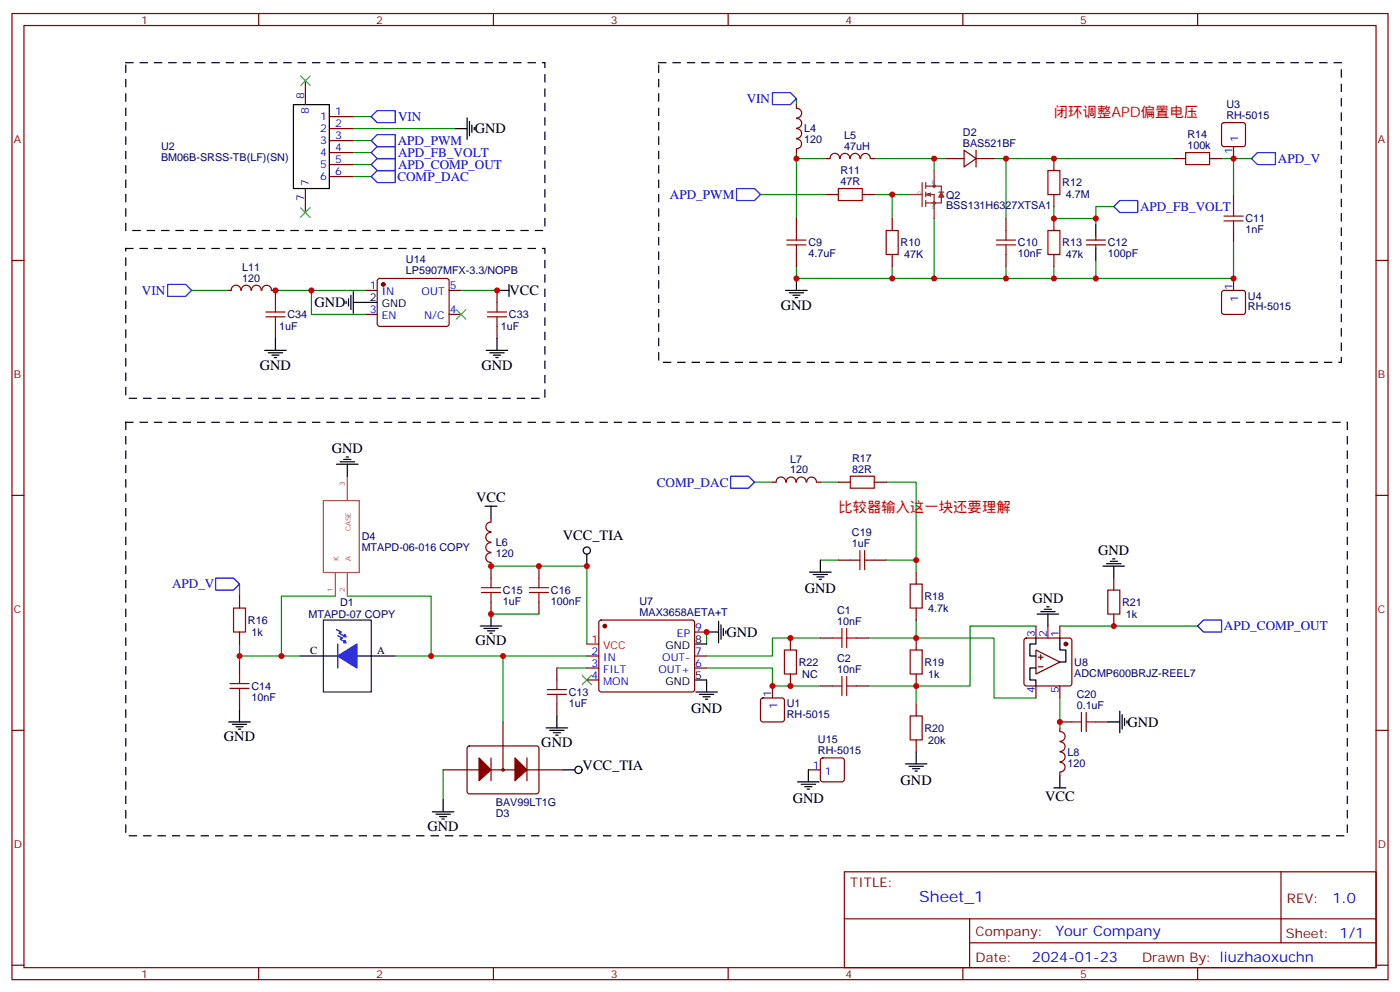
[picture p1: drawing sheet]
<svg xmlns="http://www.w3.org/2000/svg" width="412mm" height="292mm" viewBox="0 0 412 292" stroke-linecap="round" stroke-linejoin="round" font-family="sans-serif">
<g fill="none" stroke="#870000" stroke-width=".35">
<path d="M3.5 4h405.4v284.3h-405.4zM7.1 7.5h398.2v277.3h-398.2zM76.2 4v3.5M145.3 4v3.5M214.5 4v3.5M283.6 4v3.5M352.8 4v3.5M234.6 30.8v1.1a1.41 1.41 0 0 1 1.5 1.4 1.41 1.41 0 0 1-1.5 1.4M234.6 34.9a1.41 1.41 0 0 1 1.5 1.4 1.41 1.41 0 0 1-1.5 1.4M234.6 37.9a1.41 1.41 0 0 1 1.5 1.4 1.41 1.41 0 0 1-1.5 1.4M234.6 43.9v1M234.6 40.9a1.41 1.41 0 0 1 1.5 1.4 1.41 1.41 0 0 1-1.5 1.4"/>
<path d="M243.4 46.7h1.1M243.4 57.3h3.5M244.5 46.6a1.41 1.41 0 0 1 1.4-1.5 1.41 1.41 0 0 1 1.4 1.6M247.5 46.6a1.41 1.41 0 0 1 1.4-1.5 1.41 1.41 0 0 1 1.4 1.5M250.5 46.6a1.41 1.41 0 0 1 1.4-1.5 1.41 1.41 0 0 1 1.4 1.5M253.5 46.6a1.41 1.41 0 0 1 1.4-1.4 1.41 1.41 0 0 1 1.5 1.5M254 57.3h3.5M256.5 46.7h1M278.7 46.7h5.3M284 44.2l3.5 2.5-3.5 2.4zM287.5 46.7h5.3M287.5 44.2v4.9"/>
<path d="M310.4 46.7v3.5M310.4 57.3v3.5M345.7 46.7h3.5M356.3 46.7h3.5M363.4 57.3v3.5M3.5 76.7h3.6M234.6 64.3v3.5M234.6 74.9v3.5M262.8 64.3v3.5M262.8 74.9v3.5M296.3 64.3v3.5M296.3 74.9v3.5"/>
<path d="M310.4 64.3v3.5M310.4 74.9v3.5M320 72.1h5.6M320 70.7h5.6M322.8 69.6v1.1M322.8 72.1v1M363.4 67.8v3.6M405.3 76.7h3.6M67 85.5h1.1M68.1 85.5a1.41 1.41 0 0 1 1.4-1.6 1.41 1.41 0 0 1 1.4 1.6M71.1 85.5a1.41 1.41 0 0 1 1.4-1.6 1.41 1.41 0 0 1 1.4 1.6M74.1 85.5a1.41 1.41 0 0 1 1.4-1.6 1.41 1.41 0 0 1 1.4 1.6"/>
<path d="M77.2 85.5a1.41 1.41 0 0 1 1.4-1.5 1.41 1.41 0 0 1 1.4 1.5M80.1 85.5h1v3.5M81.1 96.1v3.5M107.6 85.5h3.5M107.6 92.5h3.5M111.4 82.2l.4-.2h20.1l.4 .7-.1 12.9-.6 .5-20-.1-.5-.6v-12.7zM132.3 85.5h3.5M132.3 92.5h3.5M146.4 85.5v3.5M146.4 96.1v3.5M3.5 145.8h3.6M144.6 159.7a1.41 1.41 0 0 0-1.5 1.4 1.41 1.41 0 0 0 1.5 1.4"/>
<path d="M144.6 156.7a1.41 1.41 0 0 0-1.5 1.4 1.41 1.41 0 0 0 1.5 1.4M144.6 153.7a1.41 1.41 0 0 0-1.5 1.4 1.41 1.41 0 0 0 1.5 1.4M144.6 152.5v1.1M227.5 141.9h1.1M228.6 141.9a1.41 1.41 0 0 1 1.4-1.5 1.41 1.41 0 0 1 1.5 1.5M231.6 141.9a1.41 1.41 0 0 1 1.4-1.5 1.41 1.41 0 0 1 1.4 1.5M234.6 141.9a1.41 1.41 0 0 1 1.4-1.5 1.41 1.41 0 0 1 1.4 1.5M237.7 141.9a1.41 1.41 0 0 1 1.4-1.5 1.41 1.41 0 0 1 1.4 1.5M240.6 141.9h1.1M246.9 141.9h3.6M257.5 141.9h3.6M405.3 145.8h3.6"/>
<path d="M70.6 175.4v3.6M144.6 162.7a1.41 1.41 0 0 0-1.5 1.4 1.41 1.41 0 0 0 1.5 1.4v4.6M144.6 177.2v3.5M158.7 166.6v3.5M158.7 177.2v3.5M246.9 164.9h3.6M257.5 164.9h3.6M269.9 168.4v3.5M269.9 179v3.5M328.1 170.1v3.6M70.6 186v3.5M70.6 194.8v3.6"/>
<path d="M164 196.6v3.5M172.9 193.1h3.5M172.9 196.6h3.5M176.6 182.7l.5-.2h26.8l.5 .2 .2 .5-.1 20-.6 .5-27.1-.1-.4-.6v-19.8zM204.6 186h3.5M204.6 193.1h3.5M204.6 196.6h3.5M232.8 187.8v3.5M232.8 198.4v3.5M269.9 187.8v3.5M269.9 198.4v3.5M301.9 188l.4-.2h12.7l.5 .2 .2 .5v12.7l-.2 .5-.5 .2h-12.7l-.5-.2-.2-.5v-12.7z"/>
<path d="M305.2 184.3v3.5M308.7 184.3v3.5M312.2 184.3v3.5M328.1 180.7v3.6M3.5 214.9h3.6M70.6 205.4v3.6M137.8 219.7l.5-.2 20 .1 .4 .6v13l-.7 .4h-20l-.4-.7v-12.7zM148.2 212.5v14.1M164 207.2v3.5M172.9 200.1h3.5M224.2 205.6l.5-.2h5.7l.5 .2 .2 .5v5.7l-.3 .5-.4 .2h-5.7l-.5-.3-.2-.4v-5.7zM227.5 201.9v3.5"/>
<path d="M269.9 207.2v3.5M269.9 217.8v3.5M305.2 201.9v3.5M312.2 214.2v1.1a1.41 1.41 0 0 1 1.5 1.4 1.41 1.41 0 0 1-1.5 1.5M312.2 212.5h3.5M312.2 201.9v3.5M312.2 218.3a1.41 1.41 0 0 1 1.5 1.4 1.41 1.41 0 0 1-1.5 1.4M322.8 212.5h3.5M405.3 214.9h3.6M130.5 226.6h10.6M144.6 226.6h7.1M144.6 223.1v6.7"/>
<path d="M155.2 226.6h10.6M155.2 223.1v6.7M238.1 226.6h3.6M241.9 223.3l.5-.2h5.6l.5 .2 .2 .5v5.6l-.2 .5-.5 .2h-5.6l-.5-.2-.2-.5v-5.6zM312.2 227.3v1.1M312.2 221.3a1.41 1.41 0 0 1 1.5 1.4 1.41 1.41 0 0 1-1.5 1.4M312.2 224.4a1.41 1.41 0 0 1 1.5 1.4 1.41 1.41 0 0 1-1.5 1.4M248.7 256.6h156.6v28.2h-156.6zM377.3 256.6v20.9M248.7 270.4h156.5M285.6 277.5h119.6M285.6 270.4v14.1"/>
<path d="M3.5 284.1h3.6M76.2 284.8v3.5M145.3 284.8v3.5M214.5 284.8v3.5M283.6 284.8v3.5M352.8 284.8v3.5M405.3 284.1h3.6"/>
<circle cx="148.2" cy="226.6" r=".35"/>
</g>
<path d="M227.5 27.3h5.3l1.8 1.7-1.8 1.8h-5.3zM217 55.5h5.2l1.8 1.8-1.8 1.7h-5.2zM370.4 44.9h5.3v3.5h-5.3l-1.7-1.7zM328.1 60.8l1.7-1.8h5.3v3.5h-5.3zM49.4 83.7h5.3l1.7 1.8-1.7 1.7h-5.3zM215.2 140.2h5.3l1.7 1.7-1.7 1.8h-5.3zM63.5 170.1h5.3l1.8 1.8-1.8 1.8h-5.3zM352.8 184.3l1.7-1.8h5.3v3.5h-5.3z" fill="none" stroke="#00f" stroke-width=".35"/>
<g fill="#870000" stroke="#870000" stroke-width=".35">
<path d="M141.1 223.1l3.5 3.5-3.5 3.2z"/>
<path d="M151.7 223.1l3.5 3.5-3.5 3.2z"/>
<circle cx="112.9" cy="83.7" r=".53"/>
<circle cx="314" cy="189.5" r=".53"/>
<circle cx="178.2" cy="184.3" r=".53"/>
</g>
<g fill="none" stroke="#000" stroke-width=".35">
<path d="M322.8 66.1v3.5M322.8 73.1v3.6M81.1 99.6v3.5M102 88.7v.7M102.7 87.9v2.2M103.4 86.9v4.2M104.1 89h7M104.1 85.8v6.4M146.4 99.6v3.5M146.4 85.5h3.5M149.9 83.7v3.5M231.4 85.5h6.4"/>
<path d="M232.5 86.2h4.2M233.5 86.9h2.2M234.2 87.6h.7M234.6 82v3.5M78 103.1h6.3M79 103.8h4.3M80.1 104.5h2.1M80.8 105.2h.7M143.2 103.1h6.4M144.3 103.8h4.2M145.3 104.5h2.2M146 105.2h.8"/>
<path d="M142.9 149h3.5M144.6 149v3.5M172.9 163.1v3.5M238.5 168.4h6.3M239.5 169.1h4.3M240.6 169.8h2.1M241.3 170.5h.7M241.7 164.9v3.5M307.6 179.3h2.1M308.3 178.6h.7M324.9 166.6h6.4M326 165.9h4.2"/>
<path d="M327 165.2h2.1M327.7 164.5h.7M328.1 166.6v3.5M141.5 184.3h6.3M142.5 185h4.3M143.6 185.7h2.1M144.3 186.4h.7M144.6 180.7v3.6M204.6 189.5h3.5M208.1 186h3.6M211.7 182.8v6.4M212.4 183.9v4.2"/>
<path d="M213.1 185v2.1M213.8 185.7v.7M305.2 187.8v1.7h-1.8v3.6h1.8M305.2 196.6h-1.8v3.5h1.8v1.8M305.5 180.7h6.4M306.6 180h4.2M308.7 180.7v3.6M312.2 187.8v3.5h1.8v3.5h-1.8M67.4 212.5h6.3M68.4 213.2h4.3M69.5 213.9h2.1M70.2 214.6h.7"/>
<path d="M70.6 209v3.5M160.9 214.2h6.3M161.9 214.9h4.3M163 215.7h2.1M163.7 216.4h.7M164 210.7v3.5M204.6 200.1h3.5v3.6M205 203.7h6.3M206 204.4h4.3M207.1 205.1h2.1M207.8 205.8h.7M326.3 212.5h3.5"/>
<path d="M329.8 209.3v6.4M330.6 210.4v4.2M331.3 211.4v2.1M332 212.1v.7M127.4 238.9h6.3M128.4 239.6h4.2M130.5 235.4v3.5M165.8 226.6h3.5M234.9 230.1h6.4M236 230.8h4.2M237.1 231.5h2.1M237.8 232.2h.7"/>
<path d="M238.1 226.6v3.5M266.7 224.8h6.3M267.8 225.5h4.2M268.8 226.2h2.1M269.5 226.9h.7M269.9 221.3v3.5M310.4 231.9h3.6M312.2 228.4v3.5M129.5 240.3h2.1M130.2 241.1h.7"/>
<circle cx="172.9" cy="162" r="1.06"/>
<circle cx="170.4" cy="226.6" r="1.06"/>
</g>
<g fill="none" stroke="#a10000" stroke-width=".35">
<path d="M246.9 55.5h7.1v3.5h-7.1zM308.7 50.2h3.5v7.1h-3.5zM349.2 44.9h7.1v3.5h-7.1zM231.8 72.1h5.6M231.8 70.7h5.6M234.6 67.8v2.9M234.6 72.1v2.8M261.1 67.8h3.5v7.1h-3.5zM293.5 72.1h5.7M293.5 70.7h5.7M296.3 67.8v2.9M296.3 72.1v2.8"/>
<path d="M308.7 67.8h3.5v7.1h-3.5zM360.5 63.6h5.7M360.5 65h5.7M363.4 60.8v2.8M363.4 65v2.8M78.3 93.2h5.7M78.3 91.8h5.7M81.1 89v2.8M81.1 93.2v2.9M143.6 93.2h5.6M143.6 91.8h5.6M146.4 89v2.8"/>
<path d="M146.4 93.2v2.9M250.5 140.2h7v3.5h-7zM68.8 179h3.5v7h-3.5zM141.8 174.4h5.7M141.8 173h5.7M144.6 170.1v2.9M144.6 174.4v2.8M155.9 174.4h5.7M155.9 173h5.7M158.7 170.1v2.9M158.7 174.4v2.8M250.5 164.9h2.8"/>
<path d="M253.3 162v5.7M254.7 162v5.7M254.7 164.9h2.8M268.1 171.9h3.5v7.1h-3.5zM326.3 173.7h3.5v7h-3.5zM70.6 198.4v2.8M231.1 191.3h3.5v7.1h-3.5zM268.1 191.3h3.5v7.1h-3.5zM67.7 202.6h5.7M67.7 201.2h5.7M70.6 202.6v2.8M161.2 204.4h5.7"/>
<path d="M161.2 203h5.7M164 200.1v2.9M164 204.4v2.8M268.1 210.7h3.5v7.1h-3.5zM315.7 212.5h2.9M318.6 209.7v5.6M320 212.5h2.8M320 209.7v5.6"/>
</g>
<g fill="none" stroke="#008700" stroke-width=".35">
<path d="M234.6 29v1.8M224 57.3h19.4M234.6 46.7h8.8M234.6 44.9v19.4M257.5 46.7h21.2M257.5 57.3h10.6M262.8 57.3v7M275.2 46.7v3.5M292.8 46.7h52.9M296.3 46.7v17.6M359.8 46.7h8.9M363.4 46.7v10.6"/>
<path d="M262.8 78.4v3.6M275.2 64.3v17.7h-40.6v-3.6M296.3 78.4v3.6h-21.1M310.4 60.8v3.5h12.4v1.8M310.4 78.4v3.6h-14.1M322.8 76.7v5.3h-12.4M328.1 60.8h-5.3v3.5M363.4 71.4v10.6h-40.6M81.1 85.5h26.5M91.7 85.5v7h15.9M135.8 85.5h10.6M222.2 141.9h5.3"/>
<path d="M241.7 141.9h5.2M261.1 141.9h8.8v26.5M70.6 171.9v3.5M144.6 166.6h28.3v22.9M241.7 164.9h5.2M261.1 164.9h8.8M70.6 189.5v5.3M144.6 180.7h14.1M164 196.6h8.9M208.1 196.6h19.4v5.3h14.2M208.1 186v3.5M241.7 187.8h-14.2v5.3h-19.4"/>
<path d="M269.9 187.8h22.9v17.6h12.4M269.9 182.5v5.3h-14.1M305.2 184.3h-19.4v17.6h-15.9M312.2 184.3h37M255.8 201.9h14.1v5.3M312.2 205.4v8.8M130.5 226.6v8.8"/>
</g>
<path d="M134.4 91.1l2.8 2.8M137.2 91.1l-2.8 2.8M171.4 198.7l2.9 2.8M174.3 198.7l-2.9 2.8" fill="none" stroke="#3c3" stroke-width=".35"/>
<path d="M305.2 191.3l7 3.5-7 3.6zM305.9 193.4h1.4M305.9 196.3h1.4M306.6 192.7v1.4" fill="none" stroke="#600" stroke-width=".35"/>
<path d="M172.9 189.5h3.5" fill="none" stroke="#f00" stroke-width=".35"/>
<g fill="none" stroke="#8c2424" stroke-width=".35">
<path d="M268.1 57.3h3.5M271.6 53.7v7.1M272.7 57.3h2.5v7M272.7 54.8h4.6v2.5M272.7 53.7v1.8M272.7 56.6v1.4M272.7 59v1.8M272.7 57.3l1.4 .3M273.4 57.3l.7 .3M274.1 56.9l-1.4 .4M274.1 56.9v.7M274.1 56.9l-1.1 .4 1.1 .3"/>
<path d="M275.2 50.2v4.6M276.6 56.6h1.4M277.3 57.6v2.1h-4.6M277.3 56.6l.7 1.4h-1.4zM277.3 57.3l.3 .7M277.3 57.3l-.4 .7M277.3 57.3l.3 .3M277.3 57.3l-.4 .3"/>
<circle cx="275.2" cy="59.7" r=".35"/>
<circle cx="275.2" cy="54.8" r=".35"/>
</g>
<path d="M95.2 182.5h14.2v21.2h-14.2z" fill="#fff" stroke="#000" stroke-width=".29"/>
<path d="M86.4 30.8h10.6v24.7h-10.6zM134.1 37.9h3.5M137.6 34.7v6.3M138.3 35.7v4.3M139 36.8v2.1M139.7 37.5v.7M99.1 136.6h6.4M100.2 135.9h4.2M101.2 135.2h2.2M102 134.5h.7M102.3 136.6v3.6M88.2 193.1h28.2" fill="none" stroke="#000" stroke-width=".35"/>
<g fill="#00f" stroke="#00f" stroke-width=".35">
<path d="M99.5 193.1l5.6-3.6v7.1z"/>
<path d="M101.6 186.7l.4 .7h-.8z"/>
<path d="M101.6 188.5l.4 .7h-.8z"/>
</g>
<path d="M109.4 34.3l1.7-1.7h5.3v3.5h-5.3zM109.4 41.4l1.7-1.8h5.3v3.5h-5.3zM109.4 52l1.7-1.8h5.3v3.5h-5.3zM109.4 48.4l1.7-1.7h5.3v3.5h-5.3zM109.4 44.9l1.7-1.8h5.3v3.6h-5.3zM99.1 185.3l1.4 .7-.7 .4 1.4 .7M99.5 187.1l1.4 .7-.7 .3 1.4 .7M99.5 189.5v7.1" fill="none" stroke="#00f" stroke-width=".35"/>
<g fill="none" stroke="#008700" stroke-width=".35">
<path d="M104.1 34.3h5.3M104.1 37.9h30M104.1 41.4h5.3M104.1 44.9h5.3M104.1 52h5.3M104.1 48.4h5.3M56.4 85.5h10.6M98.8 175.4h-15.9v17.7M102.3 175.4h24.7v17.7M70.6 193.1h17.6M116.4 193.1h31.8M172.9 193.1h-24.7v19.4"/>
<path d="M349.2 184.3h3.6"/>
</g>
<path d="M95.2 147.3h10.6v21.2h-10.6zM102.3 140.2v6.9M98.8 168.5v6.9M102.3 168.5v6.9" fill="none" stroke="#a64a4a" stroke-width=".35"/>
<g fill="none" stroke="#870000" stroke-width=".35">
<path d="M90 23.7v7.1M97 34.3h7.1M97 37.9h7.1M360.1 36.3l.4-.2h5.7l.5 .2 .2 .5v5.6l-.2 .5-.5 .2h-5.7l-.5-.2-.2-.5v-5.6zM90 55.5v7M97 41.4h7.1M97 44.9h7.1M97 48.4h7.1M97 52h7.1M363.4 43.1v3.6M360.1 85.7l.4-.2h5.7l.5 .2 .2 .5v5.6l-.2 .5-.5 .2h-5.7l-.5-.2-.2-.5v-5.6zM363.4 82v3.5"/>
<path d="M241.7 187.8h3.5M252.2 187.8h3.6M241.7 201.9h3.5M252.2 201.9h3.6"/>
</g>
<path d="M88.5 22.3l2.9 2.9M91.4 22.3l-2.9 2.9M88.5 61.1l2.9 2.9M91.4 61.1l-2.9 2.9" fill="none" stroke="#3c3" stroke-width=".35"/>
<path d="M245.2 187.8h2.8M248 185v5.6M248 199.1v5.6M249.4 185v5.6M249.4 199.1v5.6M249.4 187.8h2.8M245.2 201.9h2.8M249.4 201.9h2.8" fill="none" stroke="#a10000" stroke-width=".35"/>
<g fill="#c00">
<circle cx="91.7" cy="85.5" r=".88"/>
<circle cx="146.4" cy="85.5" r=".88"/>
<circle cx="81.1" cy="85.5" r=".88"/>
<circle cx="232.8" cy="201.9" r=".88"/>
<circle cx="232.8" cy="187.8" r=".88"/>
<circle cx="328.1" cy="184.3" r=".88"/>
<circle cx="312.2" cy="212.5" r=".88"/>
<circle cx="269.9" cy="187.8" r=".88"/>
<circle cx="269.9" cy="201.9" r=".88"/>
<circle cx="269.9" cy="164.9" r=".88"/>
<circle cx="208.1" cy="186" r=".88"/>
<circle cx="172.9" cy="166.6" r=".88"/>
<circle cx="158.8" cy="166.6" r=".88"/>
<circle cx="144.6" cy="166.6" r=".88"/>
<circle cx="144.6" cy="180.7" r=".88"/>
<circle cx="322.8" cy="64.3" r=".88"/>
<circle cx="310.4" cy="64.3" r=".88"/>
<circle cx="322.8" cy="82" r=".88"/>
<circle cx="363.4" cy="46.7" r=".88"/>
<circle cx="310.4" cy="82" r=".88"/>
<circle cx="310.4" cy="46.7" r=".88"/>
<circle cx="296.3" cy="82" r=".88"/>
<circle cx="275.2" cy="82" r=".88"/>
<circle cx="296.3" cy="46.7" r=".88"/>
<circle cx="262.8" cy="57.3" r=".88"/>
<circle cx="262.8" cy="82" r=".88"/>
<circle cx="234.6" cy="82" r=".88"/>
<circle cx="275.2" cy="46.7" r=".88"/>
<circle cx="234.6" cy="46.7" r=".88"/>
<circle cx="227.5" cy="201.9" r=".88"/>
<circle cx="148.2" cy="193.1" r=".88"/>
<circle cx="70.6" cy="193.1" r=".88"/>
<circle cx="127" cy="193.1" r=".88"/>
<circle cx="82.9" cy="193.1" r=".88"/>
<circle cx="363.4" cy="82" r=".88"/>
</g>
<path d="M37 18.5h123.5v49.3h-123.5zM194 18.5h201.1v88.1h-201.1zM37 73.1h123.5v44.1h-123.5zM37 124.3h359.9v121.7h-359.9z" fill="none" stroke="#000" stroke-width=".35" stroke-dasharray="2.1 2.1"/>
<text font-size="4.6" fill="#00f" x="270.8" y="265.6">Sheet_1</text>
<g font-size="4.2" fill="#f00">
<text x="310.4" y="34.3">闭环调整APD偏置电压</text>
<text x="246.9" y="150.7">比较器输入这一块还要理解</text>
</g>
<g font-size="4.2">
<text x="139.9" y="39.3">GND</text>
<text x="150.1" y="86.9">VCC</text>
<text x="92.6" y="90.4">GND</text>
<text x="230" y="91.1">GND</text>
<text x="76.6" y="108.8">GND</text>
<text x="141.8" y="108.8">GND</text>
<text x="97.7" y="133.4">GND</text>
<text x="140.3" y="147.9">VCC</text>
<text x="165.8" y="158.9">VCC_TIA</text>
<text x="323.5" y="163.4">GND</text>
<text x="237.1" y="174.5">GND</text>
<text x="304.1" y="177.5">GND</text>
<text x="140.1" y="189.9">GND</text>
<text x="214" y="187.4">GND</text>
<text x="203.6" y="209.7">GND</text>
<text x="332.1" y="213.9">GND</text>
<text x="66" y="218.1">GND</text>
<text x="159.5" y="219.9">GND</text>
<text x="171.6" y="226.6">VCC_TIA</text>
<text x="265.3" y="230.9">GND</text>
<text x="233.5" y="236.2">GND</text>
<text x="307.9" y="235.8">VCC</text>
<text x="125.9" y="244.6">GND</text>
</g>
<g font-size="4.2" fill="#00f">
<text x="392.5" y="265.8">1.0</text>
<text x="310.9" y="275.4">Your Company</text>
<text x="304" y="283.2">2024-01-23</text>
</g>
<g font-size="3.9" fill="#00f">
<text x="117.3" y="35.7">VIN</text>
<text x="220" y="30.3">VIN</text>
<text x="117.2" y="42.7">APD_PWM</text>
<text x="117.2" y="46.2">APD_FB_VOLT</text>
<text x="376.4" y="48">APD_V</text>
<text x="117" y="53.3">COMP_DAC</text>
<text x="117.2" y="49.7">APD_COMP_OUT</text>
<text x="197.4" y="58.5">APD_PWM</text>
<text x="335.8" y="62.1">APD_FB_VOLT</text>
<text x="41.8" y="86.7">VIN</text>
<text x="193.5" y="143.2">COMP_DAC</text>
<text x="50.7" y="173.1">APD_V</text>
<text x="360.5" y="185.5">APD_COMP_OUT</text>
</g>
<g font-size="3.9" fill="#800">
<text x="250.5" y="261.2">TITLE:</text>
<text x="379.1" y="265.8">REV:</text>
<text x="287.4" y="275.4">Company:</text>
<text x="378.7" y="276">Sheet: 1/1</text>
<text x="287.4" y="283">Date:</text>
<text x="336.4" y="283.1">Drawn By: liuzhaoxuchn</text>
</g>
<g font-size="3.2" fill="#800">
<text x="41.6" y="7">1</text>
<text x="110.8" y="7">2</text>
<text x="179.9" y="7">3</text>
<text x="249.1" y="7">4</text>
<text x="318.2" y="7">5</text>
<text x="4.1" y="42.1">A</text>
<text x="405.9" y="42.1">A</text>
<text x="4.1" y="111.2">B</text>
<text x="405.9" y="111.2">B</text>
<text x="4.1" y="180.4">C</text>
<text x="405.9" y="180.4">C</text>
<text x="4.1" y="249.5">D</text>
<text x="405.9" y="249.5">D</text>
<text x="41.6" y="287.8">1</text>
<text x="110.8" y="287.8">2</text>
<text x="179.9" y="287.8">3</text>
<text x="249.1" y="287.8">4</text>
<text x="318.2" y="287.8">5</text>
</g>
<g font-size="3.2" fill="#00f">
<text x="89.6" y="29" transform="rotate(-90 89.6 29)">8</text>
<text x="91" y="33.5" transform="rotate(-90 91 33.5)">8</text>
<text x="94.3" y="35.4">1</text>
<text x="98.8" y="34">1</text>
<text x="94.3" y="38.9">2</text>
<text x="98.8" y="37.5">2</text>
<text x="98.8" y="41">3</text>
<text x="364.8" y="41.8" transform="rotate(-90 364.8 41.8)">1</text>
<text x="94.3" y="42.4">3</text>
<text x="94.3" y="46">4</text>
<text x="98.8" y="44.6">4</text>
<text x="363" y="45.3" transform="rotate(-90 363 45.3)">1</text>
<text x="94.3" y="49.5">5</text>
<text x="94.3" y="53">6</text>
<text x="98.8" y="48.1">5</text>
<text x="98.8" y="51.6">6</text>
<text x="89.6" y="59.3" transform="rotate(-90 89.6 59.3)">7</text>
<text x="91" y="54.8" transform="rotate(-90 91 54.8)">7</text>
<text x="108.9" y="85.1">1</text>
<text x="112.4" y="86.9">IN</text>
<text x="124.2" y="86.9">OUT</text>
<text x="132.5" y="85.1">5</text>
<text x="363" y="85.3" transform="rotate(-90 363 85.3)">1</text>
<text x="364.8" y="88.8" transform="rotate(-90 364.8 88.8)">1</text>
<text x="108.9" y="92.2">3</text>
<text x="112.4" y="93.9">EN</text>
<text x="125" y="93.9">N/C</text>
<text x="132.5" y="92.2">4</text>
<text x="204.8" y="185.7">9</text>
<text x="199.4" y="187.4">EP</text>
<text x="304.8" y="187.6" transform="rotate(-90 304.8 187.6)">3</text>
<text x="308.3" y="187.6" transform="rotate(-90 308.3 187.6)">2</text>
<text x="311.9" y="187.6" transform="rotate(-90 311.9 187.6)">1</text>
<text x="174.2" y="196.3">3</text>
<text x="174.2" y="192.7">2</text>
<text x="177.7" y="194.5">IN</text>
<text x="195.1" y="194.5">OUT-</text>
<text x="204.8" y="192.7">7</text>
<text x="204.8" y="196.3">6</text>
<text x="174.2" y="199.8">4</text>
<text x="177.7" y="201.5">MON</text>
<text x="177.7" y="198">FILT</text>
<text x="193.9" y="198">OUT+</text>
<text x="227.2" y="205.2" transform="rotate(-90 227.2 205.2)">1</text>
<text x="229" y="208.7" transform="rotate(-90 229 208.7)">1</text>
<text x="304.8" y="204.1" transform="rotate(-90 304.8 204.1)">4</text>
<text x="311.9" y="204.1" transform="rotate(-90 311.9 204.1)">5</text>
<text x="239.5" y="226.2">1</text>
<text x="243" y="228">1</text>
</g>
<g font-size="3.2" fill="#000080">
<text x="361.3" y="35">RH-5015</text>
<text x="361.3" y="31.9">U3</text>
<text x="236.8" y="39">L4</text>
<text x="248.6" y="40.9">L5</text>
<text x="283.6" y="40">D2</text>
<text x="349.8" y="40.7">R14</text>
<text x="47.5" y="47.4">BM06B-SRSS-TB(LF)(SN)</text>
<text x="47.5" y="44.3">U2</text>
<text x="236.8" y="42.2">120</text>
<text x="248.6" y="44.1">47uH</text>
<text x="283.6" y="43.1">BAS521BF</text>
<text x="349.8" y="43.9">100k</text>
<text x="247.6" y="51.3">R11</text>
<text x="247.6" y="54.4">47R</text>
<text x="278.7" y="58.4">Q2</text>
<text x="312.9" y="54.9">R12</text>
<text x="314" y="58.4">4.7M</text>
<text x="278.7" y="61.6">BSS131H6327XTSA1</text>
<text x="366.9" y="65.4">C11</text>
<text x="366.9" y="68.6">1nF</text>
<text x="119.6" y="77.5">U14</text>
<text x="238.1" y="75.7">4.7uF</text>
<text x="238.1" y="72.5">C9</text>
<text x="265.3" y="72.5">R10</text>
<text x="266.3" y="76">47K</text>
<text x="299.9" y="75.7">10nF</text>
<text x="299.9" y="72.5">C10</text>
<text x="312.9" y="72.5">R13</text>
<text x="314" y="76">47k</text>
<text x="326.3" y="75.7">100pF</text>
<text x="326.3" y="72.5">C12</text>
<text x="71.3" y="82.9">120</text>
<text x="71.3" y="79.7">L11</text>
<text x="119.6" y="80.6">LP5907MFX-3.3/NOPB</text>
<text x="367.6" y="88.2">U4</text>
<text x="84.7" y="93.7">C34</text>
<text x="149.9" y="93.7">C33</text>
<text x="367.6" y="91.4">RH-5015</text>
<text x="82.2" y="97.2">1uF</text>
<text x="147.5" y="97.2">1uF</text>
<text x="232.8" y="136.2">L7</text>
<text x="251" y="135.9">R17</text>
<text x="232.8" y="139.3">120</text>
<text x="251" y="139.1">82R</text>
<text x="106.5" y="158.9">D4</text>
<text x="146" y="160.7">L6</text>
<text x="251" y="161">1uF</text>
<text x="251" y="157.8">C19</text>
<text x="106.5" y="162.1">MTAPD-06-016 COPY</text>
<text x="146" y="163.9">120</text>
<text x="100.2" y="178.2">D1</text>
<text x="148.2" y="178">1uF</text>
<text x="148.2" y="174.8">C15</text>
<text x="162.3" y="178">100nF</text>
<text x="162.3" y="174.8">C16</text>
<text x="188.4" y="178.1">U7</text>
<text x="272.3" y="176.6">R18</text>
<text x="330.6" y="178.3">R21</text>
<text x="73" y="183.6">R16</text>
<text x="90.9" y="181.9">MTAPD-07 COPY</text>
<text x="188.4" y="181.3">MAX3658AETA+T</text>
<text x="246.6" y="183.9">10nF</text>
<text x="246.6" y="180.7">C1</text>
<text x="273.4" y="180.1">4.7k</text>
<text x="331.6" y="181.9">1k</text>
<text x="74.1" y="187.2">1k</text>
<text x="235.3" y="196">R22</text>
<text x="246.6" y="194.8">C2</text>
<text x="272.3" y="196">R19</text>
<text x="316.4" y="196">U8</text>
<text x="74.1" y="203">C14</text>
<text x="236.3" y="199.5">NC</text>
<text x="246.6" y="198">10nF</text>
<text x="273.4" y="199.5">1k</text>
<text x="316.4" y="199.2">ADCMP600BRJZ-REEL7</text>
<text x="74.1" y="206.2">10nF</text>
<text x="167.6" y="208">1uF</text>
<text x="167.6" y="204.8">C13</text>
<text x="231.8" y="208.2">U1</text>
<text x="317.2" y="208.6">0.1uF</text>
<text x="317.2" y="205.4">C20</text>
<text x="231.8" y="211.3">RH-5015</text>
<text x="272.3" y="215.4">R20</text>
<text x="241" y="221.8">RH-5015</text>
<text x="241" y="218.7">U15</text>
<text x="273.4" y="218.9">20k</text>
<text x="314.5" y="225.6">120</text>
<text x="314.5" y="222.4">L8</text>
<text x="146.1" y="237.2">BAV99LT1G</text>
<text x="146.1" y="240.3">D3</text>
</g>
<g font-size="3.2">
<text x="108.9" y="88.7">2</text>
<text x="112.4" y="90.4">GND</text>
<text x="196" y="191">GND</text>
<text x="204.8" y="189.2">8</text>
<text x="91.4" y="192.4">C</text>
<text x="111.1" y="192.4">A</text>
<text x="196" y="201.5">GND</text>
<text x="204.8" y="199.8">5</text>
</g>
<g font-size="3.2" fill="#f00">
<text x="174.2" y="189.2">1</text>
<text x="177.7" y="191">VCC</text>
</g>
<g font-size="2.1" fill="#a54b4b">
<text x="101.6" y="143" transform="rotate(-90 101.6 143)">3</text>
<text x="103.3" y="156.4" transform="rotate(-90 103.3 156.4)">CASE</text>
<text x="99.8" y="165.1" transform="rotate(-90 99.8 165.1)">K</text>
<text x="103.3" y="165.1" transform="rotate(-90 103.3 165.1)">A</text>
<text x="98.1" y="174.1" transform="rotate(-90 98.1 174.1)">1</text>
<text x="101.6" y="174.1" transform="rotate(-90 101.6 174.1)">2</text>
</g>
<g font-size="1.4" fill="#238d23">
<text x="270.2" y="57.3">G</text>
<text x="274.5" y="54.1">D</text>
<text x="274.5" y="61.5">S</text>
</g>
</svg>
